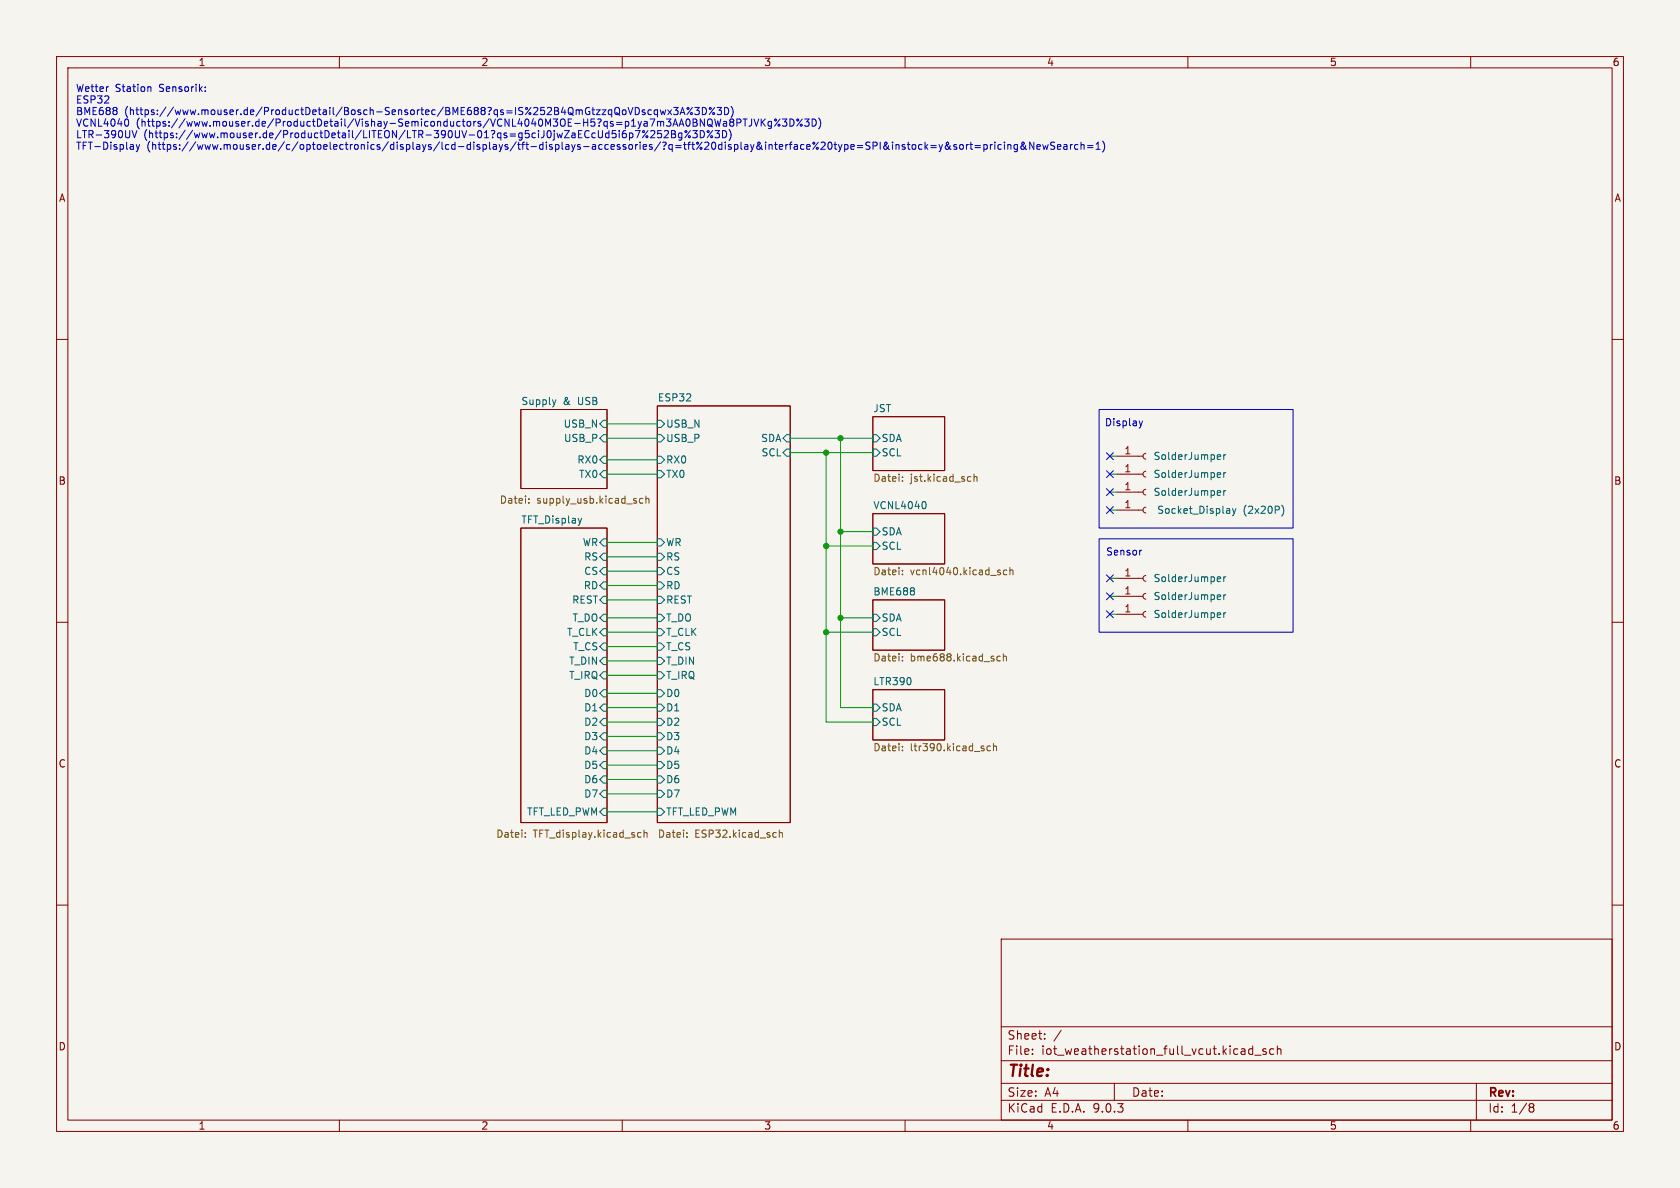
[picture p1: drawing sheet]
<svg xmlns="http://www.w3.org/2000/svg" width="297mm" height="210mm" viewBox="0 0 297 210" stroke-linecap="round" stroke-linejoin="round" font-family="sans-serif">
<path d="M0 0h297v210h-297z" fill="#f5f4ef" stroke="#f5f4ef" stroke-width=".18"/>
<g fill="none" stroke="#840000" stroke-width=".18">
<path d="M10 10h277v190h-277zM12 12h273v186h-273zM60 10v2M110 10v2M160 10v2M210 10v2M260 10v2M10 60h2M92.1 72.4h15.2v14h-15.2zM116.2 71.8h23.5v73.6h-23.5zM154.3 73.7h12.7v9.5h-12.7zM285 60h2"/>
<path d="M92.1 93.3h15.2v52.1h-15.2zM154.3 90.8h12.7v8.9h-12.7zM197.5 83.8h4.6M197.5 87h4.6M197.5 90.2h4.6M197.5 80.6h4.6M202.6 83.3l-.4 .2-.1 .3 .1 .4 .4 .1M202.6 86.5l-.4 .1-.1 .4 .1 .4 .4 .1M202.6 89.7l-.4 .1-.1 .4 .1 .3 .4 .2M202.6 80.1l-.4 .2-.1 .4 .1 .3 .4 .2M10 110h2M154.3 106h12.7v8.9h-12.7z"/>
<path d="M197.5 105.4h4.6M197.5 102.2h4.6M197.5 108.6h4.6M202.6 104.9l-.4 .2-.1 .3 .1 .4 .4 .1M202.6 101.7l-.4 .2-.1 .3 .1 .4 .4 .1M202.6 108.1l-.4 .1-.1 .4 .1 .3 .4 .2M285 110h2M154.3 121.9h12.7v8.9h-12.7zM10 160h2M177 166h108v32h-108zM285 160h2M60 198v2"/>
<path d="M110 198v2M160 198v2M177 194.5h108M177 191.5h108M177 187.5h108M177 181.5h108M182.5 186.3v.1M182.5 185.5v.1M184.7 183.6v.1M184.7 182.8v.1M187.6 182.1l-1.3 2M197 191.5v3"/>
<path d="M210 198v2M221.5 184.9v1.5M221.5 185.5l-.5-.1-.3 .3v.4l.2 .2h.6M221.8 186.5h1.2M223.8 185.5l-.3-.1-.3 .2 .1 .2 .5 .2v.3h-.6M225.2 185.5l-.5-.1-.2 .3v.4l.1 .2h.6M225.8 185.5l.2-.1 .4 .1 .1 .9M225.8 184.9v1.5M260 198v2M261 191.5v6.5M270.6 195.1l.4 .1 .2 .2-.3 .3M270.6 195.7h.3"/>
<path d="M270.9 195.7l.2 .2 .1 .4-.2 .2-.4 .1"/>
</g>
<g fill="none" stroke="#006464" stroke-width=".18">
<path d="M98.3 70.7l-.3 .8M106 77.5l.7-.7h.6v1.3h-.6zM106.7 74.3h.6v1.3h-.6l-.7-.7zM116.2 74.3h.6l.7 .6-.7 .7h-.6zM116.2 76.8h.6l.7 .7-.7 .6h-.6zM139.1 76.8h.6v1.3h-.6l-.7-.6zM139.1 79.4h.6v1.2h-.6l-.7-.6zM154.3 79.4h.6l.7 .6-.7 .6h-.6zM154.3 76.8h.6l.7 .7-.7 .6h-.6zM102.8 91.6l-.3 .9M106 81.3l.7-.7h.6v1.3h-.6zM106 83.8l.7-.6h.6v1.3h-.6z"/>
<path d="M106.7 97.8h.6v1.3h-.6l-.7-.7zM106.7 95.3h.6v1.2h-.6l-.7-.6zM116.2 83.2h.6l.7 .6-.7 .7h-.6zM116.2 80.6h.6l.7 .7-.7 .6h-.6zM116.2 97.8h.6l.7 .6-.7 .7h-.6zM116.2 95.3h.6l.7 .6-.7 .6h-.6zM154.3 95.9h.6l.7 .6-.7 .7h-.6zM154.3 93.3h.6l.7 .7-.7 .6h-.6zM163.4 88.7a.79 .79 0 0 1 0 1.2M215.4 80.4h.3l.1 .3-.6 .1M215.4 83.6h.3l.1 .3-.6 .1M215.4 86.7l.3 .1 .1 .2-.6 .2"/>
<path d="M215.7 84.3l-.3 .1M215.7 87.5l-.3 .1M215.7 81.2h-.3M216.3 80.4v.8M216.3 83.6v.8M216.3 86.7v.9M216.7 83.6l-.4 .2M216.7 86.7l-.4 .3M216.7 80.4l-.4 .2M217.2 89.9l.2 .2v.6M217.4 90.7h-.4M217.4 90.2l-.4 .1"/>
<path d="M217.9 89.9l.3 .8M218.2 90.7l-.3 .5M218.5 89.9l-.3 .8M226.6 89.3a1.46 1.46 0 0 1 0 1.9M106 116.8l.7-.6h.6v1.3h-.6zM106 101l.7-.7h.6v1.3h-.6zM106.7 108.6h.6v1.3h-.6l-.7-.7zM106.7 111.1h.6v1.3h-.6l-.7-.6zM106.7 113.7h.6v1.2h-.6l-.7-.6zM106.7 118.7h.6v1.3h-.6l-.7-.6zM106.7 102.9h.6v1.2h-.6l-.7-.6zM106.7 105.4h.6v1.3h-.6l-.7-.7z"/>
<path d="M116.2 111.1h.6l.7 .7-.7 .6h-.6zM116.2 116.2h.6l.7 .6-.7 .7h-.6zM116.2 113.7h.6l.7 .6-.7 .6h-.6zM116.2 100.3h.6l.7 .7-.7 .6h-.6zM116.2 105.4h.6l.7 .6-.7 .7h-.6zM116.2 102.9h.6l.7 .6-.7 .6h-.6zM116.2 118.7h.6l.7 .7-.7 .6h-.6zM116.2 108.6h.6l.7 .6-.7 .7h-.6zM154.3 111.1h.6l.7 .7-.7 .6h-.6zM154.3 108.6h.6l.7 .6-.7 .7h-.6zM161.6 104v.3M161.6 104.6v.4"/>
<path d="M215.4 105.1l.3 .1 .1 .2-.6 .2M215.4 102h.3l.1 .3-.6 .1M215.4 108.3l.3 .1 .1 .2-.6 .1M215.7 105.9l-.3 .1M215.7 102.8h-.3M215.7 109.1l-.3 .1M216.3 102v.8M216.3 105.1v.9M216.3 108.3v.9M216.7 105.1l-.4 .3M216.7 102l-.4 .2M216.7 108.3l-.4 .3"/>
<path d="M106 130.2l.7-.7h.6v1.3h-.6zM106 132.7l.7-.6h.6v1.3h-.6zM106 135.3l.7-.7h.6v1.3h-.6zM106 122.6l.7-.7h.6v1.3h-.6zM106.7 127h.6v1.3h-.6l-.7-.7zM106.7 137.2h.6v1.2h-.6l-.7-.6zM106.7 124.5h.6v1.2h-.6l-.7-.6zM116.2 121.9h.6l.7 .7-.7 .6h-.6zM116.2 127h.6l.7 .6-.7 .7h-.6zM116.2 124.5h.6l.7 .6-.7 .6h-.6zM116.2 129.5h.6l.7 .7-.7 .6h-.6zM116.2 132.1h.6l.7 .6-.7 .7h-.6z"/>
<path d="M116.2 137.2h.6l.7 .6-.7 .6h-.6zM116.2 134.6h.6l.7 .7-.7 .6h-.6zM116.2 139.7h.6l.7 .6-.7 .7h-.6zM154.3 124.5h.6l.7 .6-.7 .6h-.6zM154.3 127h.6l.7 .6-.7 .7h-.6zM106 140.3l.7-.6h.6v1.3h-.6zM106.7 142.9h.6v1.2h-.6l-.7-.6zM116.2 142.9h.6l.7 .6-.7 .6h-.6z"/>
</g>
<g fill="none" stroke="#725600" stroke-width=".18">
<path d="M93.5 88.8v.2M93.5 88.2v.1M113.6 88.2l-.3-.1-.3 .2 .2 .6h.4M114.2 88.2l.2-.1 .3 .1v.8M114.2 87.7v1.3M159.5 84.3v.1M159.5 85v.1M171.5 84.2l.1 .1M171.6 85l-.1 .1M172.2 83.8v1.3M172.2 84.4l.2-.2 .3 .1v.8M159.5 101.5v.1"/>
<path d="M159.5 116.7v.1M159.5 100.8v.1M159.5 116.1v.1M176.8 116.1l-.3-.1-.3 .2 .2 .6h.4M176.8 101.2v.3M177.4 116.1l.2-.1 .3 .1v.7M177.4 115.6v1.2M178 100.8h-.4l-.2 .2 .1 .5h.5M178.5 100.9l.2-.1h.3l.1 .8M178.5 100.3v1.3M159.5 131.9v.2M159.5 132.6v.1"/>
<path d="M175.1 131.9h-.4l-.2 .2 .1 .6h.5M175.6 132l.2-.1h.3l.1 .8M175.6 131.4v1.3M92.9 147.9v.1M92.9 147.2v.1M112.8 147.9h.5M112.8 147.2h.5M113.9 147.3l.1-.1h.3l.1 .8M113.9 146.7v1.3M121.4 147.9v.1M121.4 147.2v.1M137.1 147.2h.1"/>
<path d="M137.2 147.9l-.1 .1M137.8 147.3l.2-.1h.3v.8M137.8 146.7v1.3"/>
</g>
<g fill="none" stroke="#009600" stroke-width=".18">
<path d="M107.3 77.5h8.9M107.3 74.9h8.9M139.7 77.5h14.6M148.6 77.5v47.6h5.7M107.3 98.4h8.9M107.3 81.3h8.9M107.3 95.9h8.9M107.3 83.8h8.9M139.7 80h14.6M146 80v47.6h8.3M146 96.5h8.3M148.6 94h5.7"/>
<path d="M196.2 83.8h1.3M196.2 80.6h1.3M196.2 90.2h1.3M196.2 87h1.3M107.3 111.8h8.9M107.3 109.2h8.9M107.3 116.8h8.9M107.3 119.4h8.9M107.3 114.3h8.9M107.3 103.5h8.9M107.3 106h8.9M107.3 101h8.9"/>
<path d="M146 111.8h8.3M148.6 109.2h5.7M196.2 108.6h1.3M196.2 105.4h1.3M196.2 102.2h1.3M107.3 135.3h8.9M107.3 137.8h8.9M107.3 125.1h8.9M107.3 127.6h8.9M107.3 130.2h8.9M107.3 122.6h8.9M107.3 132.7h8.9"/>
<path d="M107.3 140.3h8.9M107.3 143.5h8.9"/>
</g>
<g fill="none" stroke="#000084" stroke-width=".18">
<path d="M195.6 89.6l1.2 1.2M195.6 80l1.2 1.3M195.6 83.2l1.2 1.2M195.6 86.4l1.2 1.2M196.8 89.6l-1.2 1.2M196.8 80l-1.2 1.3M196.8 83.2l-1.2 1.2M196.8 86.4l-1.2 1.2M195.6 108l1.2 1.2M195.6 104.8l1.2 1.2M195.6 101.6l1.2 1.2M196.8 108l-1.2 1.2"/>
<path d="M196.8 104.8l-1.2 1.2M196.8 101.6l-1.2 1.2"/>
</g>
<g fill="none" stroke="#0000c2" stroke-width=".18">
<path d="M19.1 15.3h.1M20.6 19.1v.3M20.6 19.7v.4M26.3 15.3l.4 .2v.7M36.3 16.1v.1M36.3 15.4v.1M114 19.5l-.3-.1-.2 .2 .1 .2 .4 .1v.3h-.5M115.2 19.5l-.4-.1-.2 .3 .1 .5h.5M116.2 19.5l-.3-.1-.3 .3 .2 .5h.4M116.2 19.4v1.3M116.7 19.4l.3 .9 .2-.6 .3 .6 .2-.9M118.1 19.4l.6 .9"/>
<path d="M118.7 19.4l-.6 .9M119.1 19h.8l-.5 .5 .4 .1v.5l-.2 .2-.5-.2M120.4 19.9h.6M122.4 19l-1 1.3M122.8 19h.8l-.4 .5 .4 .1v.5l-.2 .2-.6-.2M124.2 19a.64 .64 0 0 1 .7 .6 .64 .64 0 0 1-.7 .7zM126.3 19l-.9 1.3M126.8 19h.8l-.5 .5 .4 .1v.5l-.2 .2-.5-.2M128.1 19a.64 .64 0 0 1 .7 .6 .64 .64 0 0 1-.7 .7zM129.2 18.8a1.46 1.46 0 0 1 0 1.9M22.7 21.5v.6l-.3 .2M23.4 23.1l.4 1.3 .4-1.3"/>
<path d="M23.5 25.6l.1 .8M23.6 26.3l-.1 .1M23.6 25.9h-.1M24.1 25.5l.3 .9M24.4 26.4l-.3 .4M24.7 25.5l-.3 .9M113.2 23.1l-.6 1.3M114.6 23.1l-1 1.3M115.8 23.4l-.8 1h.8M116.3 23.1l-.1 .6 .2-.1M116.7 23.6l.3 .2-.1 .4-.2 .2-.5-.2M118.2 23.4l-.8 1h.8"/>
<path d="M118.7 23.1v1.3l.7-.2v-.3l-.3-.2M118.7 23.7h.4M119.3 23.6l-.2 .1M120 24.7l.1 .1M120.1 23.6l-.2 .1 .1 .5 .2 .2 .3-.1M120.2 20.3l.5-1.3 .4 1.3M120.5 23.5v1l-.2 .3M122 23.1l-.9 1.3M123 23.6l.3 .2-.1 .4-.2 .2-.5-.2M123.8 23.1v1.3l.6-.2 .1-.4v-.4M126 23.1l-1 1.3M126.4 23.1h.8l-.4 .5"/>
<path d="M126.9 23.6l.3 .2-.1 .4-.2 .2-.5-.2M127.4 21l-.3 1.3-.2-.9M127.7 23.1a.64 .64 0 0 1 .8 .6 .64 .64 0 0 1-.8 .7zM127.9 21.5h.5l.1 .8M128.5 21.8h-.5l-.1 .2 .1 .3 .5-.1M128.9 22.9a1.47 1.47 0 0 1 0 1.9M129.2 21.6l-.2 .2 .1 .4 .1 .1 .4-.1 .1-.1v-.3l-.2-.2M129.2 21.6l-.2-.3 .2-.3h.3l.2 .3-.2 .3M129.2 21.6h.3M130.3 21.7l.6-.1 .1-.1-.1-.3-.6-.2v1.3M131.4 21h.7M131.7 21v1.3"/>
<path d="M132.9 21v.9a.41 .41 0 0 1-.5 .4M133.3 21l.4 1.3 .4-1.3M134.6 21v1.3M134.7 21.6l.6 .7M135.3 21l-.7 .8M136.4 21.5h-.4l-.2 .2 .1 .5h.5M136.4 21.5v1l-.3 .2h-.3M137.9 21l-1 1.3M138.3 21h.8l-.4 .5 .3 .1v.6l-.1 .1-.6-.1M139.6 21a.64 .64 0 0 1 .8 .7 .64 .64 0 0 1-.8 .6zM141.8 21l-.9 1.3M142.2 21h.8l-.4 .5 .4 .1v.6l-.2 .1-.6-.1"/>
<path d="M143.6 21a.64 .64 0 0 1 .7 .7 .64 .64 0 0 1-.7 .6zM144.7 20.9a1.46 1.46 0 0 1 0 1.9M158.9 25.6v.8M160 25.6l-.3-.1-.2 .2v.2l.5 .1v.3h-.5M160.4 25.5h.5M160.6 25.1v1.1l.3 .2M161.3 25.7l.2-.2 .3 .2 .1 .5-.1 .1-.3 .1-.2-.1zM163 25.6l-.4-.1-.2 .3 .1 .5h.5M163.5 25.1v1.3M163.7 25.9l.3 .5M164 25.5l-.5 .5M164.6 25.7h.9"/>
<path d="M164.6 26.1h.9M166 25.5l.3 .9M166.3 26.4l-.3 .4M166.6 25.5l-.3 .9M168 25.7l-.3 .6a.34 .34 0 0 1-.5 0 .34 .34 0 0 1 0-.5l.5-.4-.2-.3-.2 .1a1.22 1.22 0 0 0 .8 1.2M169.1 25.6l-.3-.1-.2 .2 .1 .2 .4 .1v.3h-.5M169.7 25.7l.2-.2 .3 .2 .1 .5-.1 .1-.3 .1-.2-.1zM170.9 25.5v.9M171.2 25.5l-.3 .3M171.5 25.5h.4M171.6 25.1v1.1l.3 .2M172.4 25.7h.9"/>
<path d="M172.4 26.1h.9M173.9 25.6l.4-.1 .2 .3-.1 .5h-.5M173.9 25.5v1.3M175.1 25.5v.9M175.5 25.5l-.4 .3M175.9 25.1v.1M175.9 25.5v.9M177 25.6l-.3-.1-.3 .3 .1 .5h.5M177.6 25.1v.1M177.6 25.5v.9M178.2 25.7l.2-.2 .3 .1v.8M178.2 25.5v.9"/>
<path d="M179.9 25.6l-.4-.1-.2 .3 .1 .5h.5M179.9 25.5v1.1l-.3 .2h-.3M181.3 25.7l-.2 .6a.34 .34 0 0 1-.5 0 .34 .34 0 0 1 0-.5l.5-.4-.2-.3-.2 .1a1.22 1.22 0 0 0 .8 1.2M182.8 25.1v1.3l-.8-1.3v1.3M183.3 26l.6-.1v-.3l-.4-.1-.2 .2 .1 .6h.5M184.3 25.5l.3 .9 .2-.6 .3 .6 .2-.9M186.5 25.2l-.5-.1-.2 .1v.4l.5 .3 .2 .3-.3 .2-.5-.1M186.9 26l.6-.1v-.3l-.4-.1-.2 .2 .1 .6h.5M188.1 25.6h.5v.8M188.6 25.9h-.4l-.2 .2 .2 .3 .4-.1M189.2 25.5v.9M189.6 25.5l-.4 .3"/>
<path d="M190.6 25.6l-.4-.1-.2 .3 .1 .5h.5M191.1 25.7l.2-.2 .3 .1 .1 .8M191.1 25.1v1.3M192.3 25.7h.9M192.3 26.1h.9M193.8 26.4h.7M193.8 25.5l.3-.4v1.3M194.9 24.9a1.46 1.46 0 0 1 0 2M194.3 72.4h34.3v20.9h-34.3zM201.4 74.4l.3 .9M201.7 75.3l-.1 .3M202 74.4l-.3 .9"/>
<path d="M194.3 95.3h34.3v16.5h-34.3zM201.8 97.3h-.2"/>
<circle cx="121.6" cy="19.2" r=".18"/>
<circle cx="125.6" cy="19.2" r=".18"/>
<circle cx="114.4" cy="24.2" r=".18"/>
<circle cx="121.9" cy="24.2" r=".18"/>
<circle cx="122.2" cy="20.1" r=".18"/>
<circle cx="125.8" cy="24.2" r=".18"/>
<circle cx="126.2" cy="20.1" r=".18"/>
<circle cx="137.1" cy="21.2" r=".18"/>
<circle cx="137.7" cy="22.1" r=".18"/>
<circle cx="141" cy="21.2" r=".18"/>
<circle cx="141.6" cy="22.1" r=".18"/>
</g>
<g fill="#009600" stroke="#009600" stroke-width=".18">
<circle cx="146" cy="96.5" r=".46"/>
<circle cx="148.6" cy="109.2" r=".46"/>
<circle cx="148.6" cy="94" r=".46"/>
<circle cx="148.6" cy="77.5" r=".46"/>
<circle cx="146" cy="80" r=".46"/>
<circle cx="146" cy="111.8" r=".46"/>
</g>
<text font-size="2.8" fill="#840000" x="178" y="190.9">Title:</text>
<g font-size="2.1" fill="#840000">
<text x="178" y="184">Sheet:</text>
<text x="178" y="186.7">File:</text>
<text x="184.1" y="186.7">iot_weatherstation_full_vcut.kicad_sch</text>
<text x="178" y="196.9">KiCad</text>
<text x="178" y="194.1">Size:</text>
<text x="184.7" y="194.1">A4</text>
<text x="185.7" y="196.9">E.D.A.</text>
<text x="193.3" y="196.9">9.0.3</text>
<text x="200" y="194.1">Date:</text>
<text x="263" y="194.3">Rev:</text>
<text x="263" y="196.9">Id:</text>
<text x="267.1" y="196.9">1/8</text>
</g>
<g font-size="1.8" fill="#840000">
<text x="35" y="11.9">1</text>
<text x="85" y="11.9">2</text>
<text x="135" y="11.9">3</text>
<text x="185" y="11.9">4</text>
<text x="235" y="11.9">5</text>
<text x="285" y="11.9">6</text>
<text x="10.3" y="35.9">A</text>
<text x="285.3" y="35.9">A</text>
<text x="10.3" y="85.9">B</text>
<text x="285.3" y="85.9">B</text>
<text x="10.3" y="135.9">C</text>
<text x="285.3" y="135.9">C</text>
<text x="10.3" y="185.9">D</text>
<text x="285.3" y="185.9">D</text>
<text x="35" y="199.9">1</text>
<text x="85" y="199.9">2</text>
<text x="135" y="199.9">3</text>
<text x="185" y="199.9">4</text>
<text x="235" y="199.9">5</text>
<text x="285" y="199.9">6</text>
</g>
<g font-size="1.8" fill="#0000c2">
<text x="13.3" y="16.5">Wetter</text>
<text x="20.4" y="16.5">Station</text>
<text x="28.3" y="16.5">Sensorik:</text>
<text x="13.3" y="18.5">ESP32</text>
<text x="13.3" y="20.5">BME688</text>
<text x="13.3" y="22.6">VCNL4040</text>
<text x="22" y="20.5">(https://www.mouser.de/ProductDetail/Bosch-Sensortec/BME688?qs=IS%252B4QmGtzzqQoVDscqwx3A%3D%3D)</text>
<text x="24.1" y="22.6">(https://www.mouser.de/ProductDetail/Vishay-Semiconductors/VCNL4040M3OE-H5?qs=p1ya7m3AA0BNQWa8PTJVKg%3D%3D)</text>
<text x="13.3" y="24.6">LTR-390UV</text>
<text x="13.3" y="26.7">TFT-Display</text>
<text x="25.4" y="24.6">(https://www.mouser.de/ProductDetail/LITEON/LTR-390UV-01?qs=g5ciJ0jwZaECcUd5i6p7%252Bg%3D%3D)</text>
<text x="25.9" y="26.7">(https://www.mouser.de/c/optoelectronics/displays/lcd-displays/tft-displays-accessories/?q=tft%20display&amp;interface%20type=SPI&amp;instock=y&amp;sort=pricing&amp;NewSearch=1)</text>
<text x="195.2" y="75.5">Display</text>
<text x="195.4" y="98.4">Sensor</text>
</g>
<g font-size="1.8" fill="#006464">
<text x="92.1" y="71.7">Supply</text>
<text x="99.5" y="71.7">&amp;</text>
<text x="102.3" y="71.7">USB</text>
<text x="116.2" y="71">ESP32</text>
<text x="99.5" y="75.8">USB_N</text>
<text x="117.7" y="75.8">USB_N</text>
<text x="154.3" y="72.9">JST</text>
<text x="99.6" y="78.3">USB_P</text>
<text x="102" y="82.1">RX0</text>
<text x="117.7" y="78.3">USB_P</text>
<text x="117.7" y="82.1">RX0</text>
<text x="134.5" y="78.3">SDA</text>
<text x="134.5" y="80.9">SCL</text>
<text x="155.8" y="80.9">SCL</text>
<text x="155.8" y="78.3">SDA</text>
<text x="203.8" y="81.5">SolderJumper</text>
<text x="102.3" y="84.7">TX0</text>
<text x="117.7" y="84.7">TX0</text>
<text x="203.8" y="84.7">SolderJumper</text>
<text x="203.8" y="87.9">SolderJumper</text>
<text x="92.1" y="92.6">TFT_Display</text>
<text x="154.3" y="90.1">VCNL4040</text>
<text x="155.8" y="94.8">SDA</text>
<text x="204.5" y="91">Socket_Display</text>
<text x="219.7" y="91">(2x20P)</text>
<text x="102.9" y="96.7">WR</text>
<text x="103.2" y="99.3">RS</text>
<text x="103.2" y="101.8">CS</text>
<text x="117.7" y="99.3">RS</text>
<text x="117.7" y="101.8">CS</text>
<text x="117.7" y="96.7">WR</text>
<text x="155.8" y="97.4">SCL</text>
<text x="101.1" y="106.9">REST</text>
<text x="103.1" y="104.4">RD</text>
<text x="117.7" y="106.9">REST</text>
<text x="117.7" y="104.4">RD</text>
<text x="154.3" y="105.3">BME688</text>
<text x="203.8" y="106.3">SolderJumper</text>
<text x="203.8" y="103.1">SolderJumper</text>
<text x="100.1" y="112.6">T_CLK</text>
<text x="101.1" y="110.1">T_DO</text>
<text x="117.7" y="112.6">T_CLK</text>
<text x="117.7" y="110.1">T_DO</text>
<text x="155.8" y="112.6">SCL</text>
<text x="155.8" y="110.1">SDA</text>
<text x="203.8" y="109.4">SolderJumper</text>
<text x="100.5" y="117.7">T_DIN</text>
<text x="101.2" y="115.2">T_CS</text>
<text x="117.7" y="117.7">T_DIN</text>
<text x="117.7" y="115.2">T_CS</text>
<text x="100.5" y="120.2">T_IRQ</text>
<text x="103.2" y="123.4">D0</text>
<text x="103.2" y="126">D1</text>
<text x="117.7" y="123.4">D0</text>
<text x="117.7" y="126">D1</text>
<text x="117.7" y="120.2">T_IRQ</text>
<text x="154.3" y="121.2">LTR390</text>
<text x="155.8" y="126">SDA</text>
<text x="103.2" y="128.5">D2</text>
<text x="103.2" y="131">D3</text>
<text x="117.7" y="128.5">D2</text>
<text x="117.7" y="131">D3</text>
<text x="155.8" y="128.5">SCL</text>
<text x="103.2" y="133.6">D4</text>
<text x="103.2" y="136.1">D5</text>
<text x="117.7" y="133.6">D4</text>
<text x="117.7" y="136.1">D5</text>
<text x="103.2" y="141.2">D7</text>
<text x="103.2" y="138.7">D6</text>
<text x="117.7" y="138.7">D6</text>
<text x="117.7" y="141.2">D7</text>
<text x="93.1" y="144.4">TFT_LED_PWM</text>
<text x="117.7" y="144.4">TFT_LED_PWM</text>
</g>
<g font-size="1.8" fill="#a90000">
<text x="198.7" y="83.6">1</text>
<text x="198.7" y="80.4">1</text>
<text x="198.7" y="86.7">1</text>
<text x="198.7" y="89.9">1</text>
<text x="198.7" y="102">1</text>
<text x="198.7" y="105.2">1</text>
<text x="198.7" y="108.3">1</text>
</g>
<g font-size="1.8" fill="#725600">
<text x="88.3" y="89.4">Datei:</text>
<text x="94.9" y="89.4">supply_usb.kicad_sch</text>
<text x="154.3" y="85.5">Datei:</text>
<text x="160.9" y="85.5">jst.kicad_sch</text>
<text x="154.3" y="102">Datei:</text>
<text x="160.9" y="102">vcnl4040.kicad_sch</text>
<text x="154.3" y="117.2">Datei:</text>
<text x="160.9" y="117.2">bme688.kicad_sch</text>
<text x="154.3" y="133.1">Datei:</text>
<text x="160.9" y="133.1">ltr390.kicad_sch</text>
<text x="87.6" y="148.4">Datei:</text>
<text x="94.2" y="148.4">TFT_display.kicad_sch</text>
<text x="116.2" y="148.4">Datei:</text>
<text x="122.8" y="148.4">ESP32.kicad_sch</text>
</g>
</svg>
